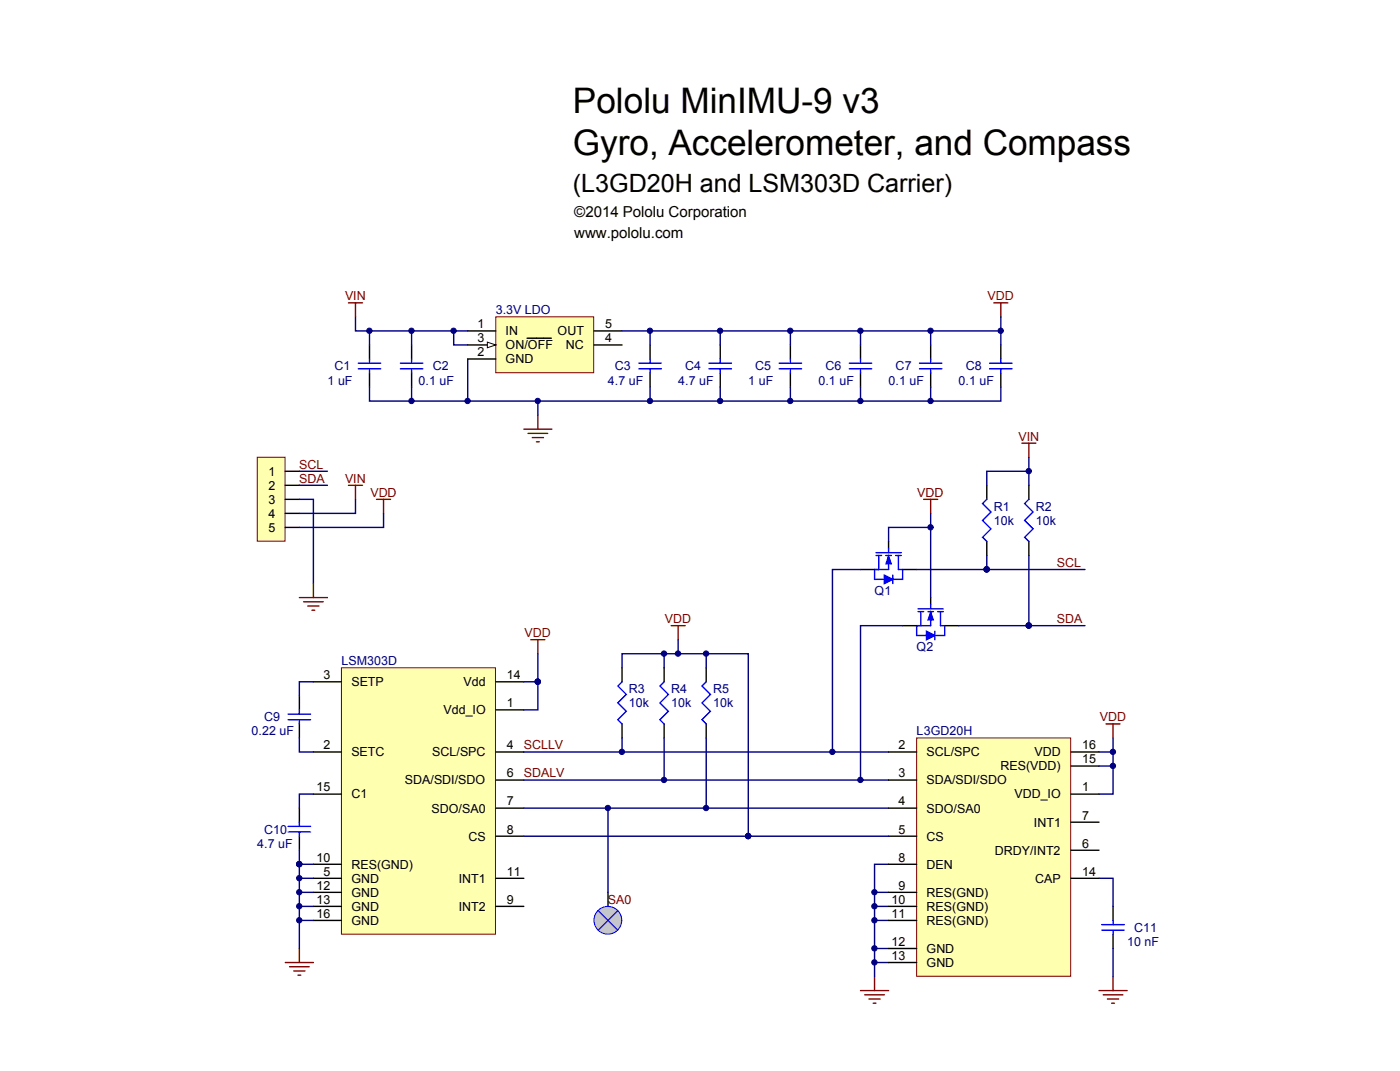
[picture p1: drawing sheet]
<svg xmlns="http://www.w3.org/2000/svg" width="271mm" height="207mm" viewBox="0 0 271 207" stroke-linecap="round" stroke-linejoin="round" font-family="sans-serif">
<path d="M95.9 61.3h19v10.8h-19z" fill="#ffffb0" stroke="#800000" stroke-width=".19"/>
<path d="M90.5 64h5.4M90.5 66.7h5.4" fill="none" stroke="#000" stroke-width=".27"/>
<path d="M94.3 66.2l1.6 .5-1.6 .5z" fill="#fff" stroke="#000" stroke-width=".19"/>
<g fill="none" stroke="#000" stroke-width=".27">
<path d="M71.5 66.7v2.7M71.5 72.1v2.7M79.7 66.7v2.7M79.7 72.1v2.7M90.5 69.4h5.4M102 65.4h4.7M114.9 64h5.5M114.9 66.7h5.5M125.8 66.7v2.7M125.8 72.1v2.7M139.4 66.7v2.7M139.4 72.1v2.7"/>
<path d="M166.5 66.7v2.7M166.5 72.1v2.7M191 93.8v2.7M199.1 93.8v2.7M166.5 110.1h2.7M172 104.7v1.3M174.7 110.1h2.7M180.1 115.5v1.4M191 104.7v2.7M199.1 104.7v2.7M128.5 129.1v2.7M128.5 140v2.7"/>
<path d="M136.7 129.1v2.7M136.7 140v2.7M174.7 121h2.7M182.8 121h2.7M215.4 175.3v2.7M215.4 180.7v2.7"/>
</g>
<g fill="none" stroke="#00f" stroke-width=".27">
<path d="M69.3 70.2h4.4M69.3 71.3h4.4M71.5 69.4v.8M71.5 71.3v.8M77.5 70.2h4.3M77.5 71.3h4.3M79.7 69.4v.8M79.7 71.3v.8M123.6 70.2h4.4M123.6 71.3h4.4M125.8 69.4v.8M125.8 71.3v.8"/>
<path d="M137.2 70.2h4.4M137.2 71.3h4.4M139.4 69.4v.8M139.4 71.3v.8M164.4 70.2h4.3M164.4 71.3h4.3M166.5 69.4v.8M166.5 71.3v.8M191 96.5l-.8 .9 1.6 1.6-1.6 1.6 1.6 1.6-1.6 1.7 .8 .8M199.1 96.5l-.8 .9 1.6 1.6-1.6 1.6 1.6 1.6-1.6 1.7 .8 .8M169.5 106.9h4.9M169.5 107.4h1.1"/>
<path d="M170.1 107.4v2.7M171.4 107.4h1.1M172 107.4v2.7h-2.8v1.9h1.9M172 106v.9M172.8 111.2v1.6M173.3 107.4h1.1M173.9 107.4v2.7h.8v1.9h-1.9M177.7 117.7h4.8M177.7 118.3h1M178.2 118.3v2.7M179.6 118.3h1M180.1 118.3v2.7h-2.7v1.9h1.9"/>
<path d="M180.1 116.9v.8M181.5 118.3h1M182 118.3v2.7h.8v1.9h-1.9M128.5 131.8l-.8 .8 1.6 1.7-1.6 1.6 1.6 1.6-1.6 1.7 .8 .8M136.7 131.8l-.8 .8 1.6 1.7-1.6 1.6 1.6 1.6-1.6 1.7 .8 .8M180.9 122.1v1.6M213.2 178.8h4.4M213.2 179.9h4.4M215.4 178v.8M215.4 179.9v.8"/>
</g>
<g fill="none" stroke="#800000" stroke-width=".27">
<path d="M67.4 58.6h2.8M68.8 58.6v2.7M192.3 58.6h2.7M193.7 58.6v2.7M101.4 83h5.4M102.2 83.8h3.8M103 84.6h2.2M103.8 85.4h.6M104.1 80.3v2.7M178.7 96.5h2.8M180.1 96.5v2.8M197.8 85.7h2.7"/>
<path d="M199.1 85.7v2.7M129.9 121h2.7M131.2 121v2.7M214 140h2.8M215.4 140v2.7M166.5 191.5h5.5M167.3 192.3h3.8M168.2 193.2h2.1M169 194h.5M169.2 188.8v2.7M212.7 191.5h5.4M213.5 192.3h3.8"/>
<path d="M214.3 193.2h2.2M215.1 194h.6M215.4 188.8v2.7"/>
</g>
<g fill="none" stroke="#000080" stroke-width=".27">
<path d="M68.8 61.3v2.7h21.7M71.5 64v2.7M79.7 64v2.7M79.7 74.8v2.8M87.8 64v2.7h2.7M90.5 69.4v8.2M104.1 77.6v2.7M125.8 64v2.7M125.8 74.8v2.8M139.4 64v2.7M139.4 74.8v2.8M166.5 64v2.7"/>
<path d="M180.1 99.3v16.2M199.1 91.1h-8.1v2.7M199.1 88.4v5.4M166.5 110.1h-5.4v35.3M177.4 110.1h13.6M180.1 102h-8.1v2.7M128.5 126.4v2.7M136.7 126.4v2.7M174.7 121h-8.2v29.8M199.1 121h10.9M215.4 142.7v10.8h-2.7M169.2 172.5h2.8"/>
<path d="M169.2 175.3h2.8M169.2 178h2.8M172 167.1h-2.8v21.7M212.7 169.8h2.7v5.5M169.2 186.1h2.8M169.2 183.4h2.8M215.4 183.4v5.4"/>
</g>
<g fill="#000080" stroke="#000080" stroke-width=".19">
<circle cx="87.8" cy="64" r=".52"/>
<circle cx="71.5" cy="64" r=".52"/>
<circle cx="79.6" cy="64" r=".52"/>
<circle cx="104.1" cy="77.5" r=".52"/>
<circle cx="79.6" cy="77.5" r=".52"/>
<circle cx="125.8" cy="77.5" r=".52"/>
<circle cx="139.4" cy="77.5" r=".52"/>
<circle cx="139.4" cy="64" r=".52"/>
<circle cx="166.5" cy="64" r=".52"/>
<circle cx="125.8" cy="64" r=".52"/>
<circle cx="90.5" cy="77.5" r=".52"/>
<circle cx="169.2" cy="186.1" r=".52"/>
<circle cx="169.2" cy="172.5" r=".52"/>
<circle cx="169.2" cy="175.2" r=".52"/>
<circle cx="169.2" cy="177.9" r=".52"/>
<circle cx="169.2" cy="183.4" r=".52"/>
<circle cx="128.5" cy="126.4" r=".52"/>
<circle cx="136.6" cy="126.4" r=".52"/>
<circle cx="180.1" cy="102" r=".52"/>
<circle cx="199.1" cy="120.9" r=".52"/>
<circle cx="161.1" cy="145.4" r=".52"/>
<circle cx="166.5" cy="150.8" r=".52"/>
<circle cx="190.9" cy="110.1" r=".52"/>
<circle cx="199.1" cy="91.1" r=".52"/>
</g>
<g fill="#00f" stroke="#00f" stroke-width=".19">
<path d="M172 107.4l.5 1.6h-1.1z"/>
<path d="M180.1 118.3l.5 1.6h-1z"/>
</g>
<g fill="#00f" stroke="#00f" stroke-width=".27">
<path d="M171.1 111.2l1.7 .8-1.7 .8z"/>
<path d="M179.3 122.1l1.6 .8-1.6 .8z"/>
</g>
<path d="M49.8 88.4h5.4v16.2h-5.4z" fill="#ffffb0" stroke="#800000" stroke-width=".19"/>
<path d="M153 66.7v2.7M153 72.1v2.7M55.2 91.1h2.7M55.2 93.8h2.7M55.2 99.3h2.7M55.2 96.5h2.7M55.2 102h2.7" fill="none" stroke="#000" stroke-width=".27"/>
<path d="M153 64v2.7M153 74.8v2.8M166.5 74.8v2.8M57.9 96.5h2.7v16.3M57.9 91.1h5.5M57.9 93.8h5.5M68.8 96.5v2.8h-10.9M74.2 99.3v2.7h-16.3M57.9 169.8h2.7M57.9 172.5h2.7M57.9 175.3h2.7M57.9 178h2.7" fill="none" stroke="#000080" stroke-width=".27"/>
<g fill="none" stroke="#800000" stroke-width=".27">
<path d="M67.4 93.8h2.8M68.8 93.8v2.7M72.9 96.5h2.7M74.2 96.5v2.8M57.9 115.5h5.5M58.7 116.4h3.8M59.6 117.2h2.1M60.4 118h.5M60.6 112.8v2.7M55.2 186.1h5.4M56 186.9h3.8M56.8 187.7h2.2"/>
<path d="M57.7 188.5h.5M57.9 183.4v2.7"/>
</g>
<path d="M150.8 70.2h4.3M150.8 71.3h4.3M153 69.4v.8M153 71.3v.8" fill="none" stroke="#00f" stroke-width=".27"/>
<g fill="#000080" stroke="#000080" stroke-width=".19">
<circle cx="152.9" cy="64" r=".52"/>
<circle cx="152.9" cy="77.5" r=".52"/>
<circle cx="166.5" cy="77.5" r=".52"/>
<circle cx="57.9" cy="169.8" r=".52"/>
<circle cx="57.9" cy="172.5" r=".52"/>
<circle cx="57.9" cy="175.2" r=".52"/>
<circle cx="57.9" cy="177.9" r=".52"/>
</g>
<path d="M66.1 129.1h29.8v51.5h-29.8z" fill="#ffffb0" stroke="#800000" stroke-width=".19"/>
<g fill="none" stroke="#000" stroke-width=".27">
<path d="M57.9 134.5v2.8M57.9 140v2.7M60.6 131.8h5.5M95.9 137.3h5.5M95.9 131.8h5.5M120.4 129.1v2.7M120.4 140v2.7M57.9 156.3v2.7M60.6 145.4h5.5M60.6 153.5h5.5M95.9 145.4h5.5M95.9 150.8h5.5"/>
<path d="M95.9 156.3h5.5M57.9 161.7v2.7M60.6 169.8h5.5M60.6 175.3h5.5M60.6 167.1h5.5M60.6 172.5h5.5M60.6 178h5.5M95.9 169.8h5.5M95.9 161.7h5.5M95.9 175.3h5.5"/>
</g>
<path d="M55.8 138.1h4.3M55.8 139.2h4.3M57.9 137.3v.8M57.9 139.2v.8M120.4 131.8l-.8 .8 1.6 1.7-1.6 1.6 1.6 1.6-1.6 1.7 .8 .8M55.8 159.8h4.3M57.9 159v.8M55.8 160.9h4.3M57.9 160.9v.8" fill="none" stroke="#00f" stroke-width=".27"/>
<path d="M60.6 131.8h-2.7v2.7M104.1 131.8v5.5h-2.7M131.2 123.7v2.7M57.9 142.7v2.7h2.7M60.6 153.5h-2.7v2.8M101.4 156.3h70.6M101.4 145.4h70.6M101.4 150.8h70.6M128.5 142.7v8.1M136.7 142.7v13.6M57.9 164.4v2.7" fill="none" stroke="#000080" stroke-width=".27"/>
<g fill="#000080" stroke="#000080" stroke-width=".19">
<circle cx="57.9" cy="167.1" r=".52"/>
<circle cx="128.5" cy="150.8" r=".52"/>
<circle cx="136.6" cy="156.2" r=".52"/>
<circle cx="131.2" cy="126.4" r=".52"/>
<circle cx="104.1" cy="131.8" r=".52"/>
</g>
<path d="M102.7 123.7h2.7M104.1 123.7v2.7" fill="none" stroke="#800000" stroke-width=".27"/>
<path d="M177.4 142.7h29.8v46.1h-29.8z" fill="#ffffb0" stroke="#800000" stroke-width=".19"/>
<g fill="none" stroke="#000" stroke-width=".27">
<path d="M180.1 66.7v2.7M180.1 72.1v2.7M193.7 66.7v2.7M193.7 72.1v2.7M172 145.4h5.4M172 150.8h5.4M172 156.3h5.4M207.3 153.5h5.4M207.3 145.4h5.4M207.3 159h5.4M207.3 148.1h5.4M117.7 172.5v2.8"/>
<path d="M172 161.7h5.4M172 167.1h5.4M172 172.5h5.4M172 175.3h5.4M172 178h5.4M207.3 164.4h5.4M207.3 169.8h5.4M172 183.4h5.4M172 186.1h5.4"/>
</g>
<path d="M71.5 74.8v2.8h122.2v-2.8M120.4 64h73.3M180.1 64v2.7M180.1 74.8v2.8M193.7 61.3v5.4M120.4 142.7v2.7M212.7 148.1h2.7M212.7 145.4h2.7M144.8 161.7h27.2" fill="none" stroke="#000080" stroke-width=".27"/>
<g fill="#000080" stroke="#000080" stroke-width=".19">
<circle cx="215.4" cy="148.1" r=".52"/>
<circle cx="215.4" cy="145.4" r=".52"/>
<circle cx="120.4" cy="145.4" r=".52"/>
<circle cx="144.8" cy="161.7" r=".52"/>
<circle cx="180.1" cy="77.5" r=".52"/>
<circle cx="180.1" cy="64" r=".52"/>
<circle cx="193.7" cy="64" r=".52"/>
</g>
<path d="M177.9 70.2h4.4M177.9 71.3h4.4M180.1 69.4v.8M180.1 71.3v.8M191.5 70.2h4.4M191.5 71.3h4.4M193.7 69.4v.8M193.7 71.3v.8" fill="none" stroke="#00f" stroke-width=".27"/>
<circle cx="117.6" cy="177.9" r="2.69" fill="#c0c0c0" stroke="#00f" stroke-width=".19"/>
<path d="M115.8 176.1l3.8 3.8M119.6 176.1l-3.8 3.8" fill="none" stroke="#00f" stroke-width=".19"/>
<path d="M191 107.4v2.7h19M199.1 107.4v13.6h-13.6M104.1 126.4v5.4h-2.7M120.4 129.1v-2.7h24.4v35.3h-43.4M117.7 156.3v16.2M60.6 167.1h-2.7v16.3" fill="none" stroke="#000080" stroke-width=".27"/>
<g fill="#000080" stroke="#000080" stroke-width=".19">
<circle cx="117.6" cy="156.2" r=".52"/>
<circle cx="199.1" cy="120.9" r=".52"/>
<circle cx="190.9" cy="110.1" r=".52"/>
<circle cx="57.9" cy="167.1" r=".52"/>
<circle cx="144.8" cy="161.7" r=".52"/>
<circle cx="104.1" cy="131.8" r=".52"/>
</g>
<g font-size="6.8">
<text x="110.9" y="21.8">Pololu MinIMU-9 v3</text>
<text x="110.9" y="30">Gyro, Accelerometer, and Compass</text>
</g>
<text font-size="4.9" x="110.9" y="37.2">(L3GD20H and LSM303D Carrier)</text>
<g font-size="2.9">
<text x="111.1" y="41.9">©2014 Pololu Corporation</text>
<text x="111.1" y="46">www.pololu.com</text>
</g>
<g font-size="2.4" fill="#800000">
<text x="66.8" y="58.1">VIN</text>
<text x="191.1" y="58.1">VDD</text>
<text x="197.1" y="85.2">VIN</text>
<text x="57.9" y="90.6">SCL</text>
<text x="57.9" y="93.3">SDA</text>
<text x="66.8" y="93.3">VIN</text>
<text x="71.7" y="96.1">VDD</text>
<text x="177.5" y="96.1">VDD</text>
<text x="204.5" y="109.6">SCL</text>
<text x="101.5" y="123.2">VDD</text>
<text x="128.7" y="120.5">VDD</text>
<text x="204.5" y="120.5">SDA</text>
<text x="212.8" y="139.5">VDD</text>
<text x="101.4" y="144.9">SCLLV</text>
<text x="101.4" y="150.3">SDALV</text>
<text x="117.7" y="174.7">SA0</text>
</g>
<g font-size="2.4">
<text x="92.4" y="63.5">1</text>
<text x="97.8" y="64.8">IN</text>
<text x="107.9" y="64.8">OUT</text>
<text x="117.1" y="63.5">5</text>
<text x="92.4" y="66.2">3</text>
<text x="92.4" y="68.9">2</text>
<text x="97.8" y="67.5">ON/OFF</text>
<text x="97.8" y="70.2">GND</text>
<text x="109.5" y="67.5">NC</text>
<text x="117.1" y="66.2">4</text>
<text x="51.9" y="91.9">1</text>
<text x="51.9" y="94.7">2</text>
<text x="51.9" y="100.1">4</text>
<text x="51.9" y="97.4">3</text>
<text x="51.9" y="102.8">5</text>
<text x="62.6" y="131.3">3</text>
<text x="98.1" y="131.3">14</text>
<text x="68" y="132.7">SETP</text>
<text x="89.7" y="132.7">Vdd</text>
<text x="98.1" y="136.8">1</text>
<text x="85.8" y="138.1">Vdd_IO</text>
<text x="62.6" y="144.9">2</text>
<text x="68" y="146.2">SETC</text>
<text x="83.7" y="146.2">SCL/SPC</text>
<text x="98.1" y="144.9">4</text>
<text x="173.9" y="144.9">2</text>
<text x="179.3" y="146.2">SCL/SPC</text>
<text x="193.6" y="148.9">RES(VDD)</text>
<text x="200.2" y="146.2">VDD</text>
<text x="209.4" y="147.6">15</text>
<text x="209.4" y="144.9">16</text>
<text x="61.2" y="153">15</text>
<text x="68" y="154.4">C1</text>
<text x="78.4" y="151.7">SDA/SDI/SDO</text>
<text x="98.1" y="150.3">6</text>
<text x="98.1" y="155.7">7</text>
<text x="173.9" y="150.3">3</text>
<text x="173.9" y="155.7">4</text>
<text x="179.3" y="151.7">SDA/SDI/SDO</text>
<text x="196.3" y="154.4">VDD_IO</text>
<text x="209.4" y="153">1</text>
<text x="83.5" y="157.1">SDO/SA0</text>
<text x="98.1" y="161.2">8</text>
<text x="173.9" y="161.2">5</text>
<text x="179.3" y="157.1">SDO/SA0</text>
<text x="200.1" y="159.8">INT1</text>
<text x="209.4" y="158.5">7</text>
<text x="61.2" y="166.6">10</text>
<text x="68" y="167.9">RES(GND)</text>
<text x="90.7" y="162.5">CS</text>
<text x="173.9" y="166.6">8</text>
<text x="179.3" y="162.5">CS</text>
<text x="179.3" y="167.9">DEN</text>
<text x="192.5" y="165.2">DRDY/INT2</text>
<text x="209.4" y="163.9">6</text>
<text x="61.2" y="172">12</text>
<text x="62.6" y="169.3">5</text>
<text x="68" y="170.7">GND</text>
<text x="68" y="173.4">GND</text>
<text x="88.8" y="170.7">INT1</text>
<text x="98.1" y="169.3">11</text>
<text x="173.9" y="172">9</text>
<text x="179.3" y="173.4">RES(GND)</text>
<text x="200.3" y="170.7">CAP</text>
<text x="209.4" y="169.3">14</text>
<text x="61.2" y="174.7">13</text>
<text x="61.2" y="177.5">16</text>
<text x="68" y="176.1">GND</text>
<text x="68" y="178.8">GND</text>
<text x="88.8" y="176.1">INT2</text>
<text x="98.1" y="174.7">9</text>
<text x="172.5" y="174.7">10</text>
<text x="172.5" y="177.5">11</text>
<text x="179.3" y="176.1">RES(GND)</text>
<text x="179.3" y="178.8">RES(GND)</text>
<text x="172.5" y="182.9">12</text>
<text x="172.5" y="185.6">13</text>
<text x="179.3" y="184.2">GND</text>
<text x="179.3" y="187">GND</text>
</g>
<g font-size="2.4" fill="#000080">
<text x="95.9" y="60.8">3.3V LDO</text>
<text x="64.7" y="71.6">C1</text>
<text x="83.7" y="71.6">C2</text>
<text x="119" y="71.6">C3</text>
<text x="132.6" y="71.6">C4</text>
<text x="146.2" y="71.6">C5</text>
<text x="159.7" y="71.6">C6</text>
<text x="173.3" y="71.6">C7</text>
<text x="186.9" y="71.6">C8</text>
<text x="63.4" y="74.3">1 uF</text>
<text x="81" y="74.3">0.1 uF</text>
<text x="117.7" y="74.3">4.7 uF</text>
<text x="131.2" y="74.3">4.7 uF</text>
<text x="144.8" y="74.3">1 uF</text>
<text x="158.4" y="74.3">0.1 uF</text>
<text x="172" y="74.3">0.1 uF</text>
<text x="185.5" y="74.3">0.1 uF</text>
<text x="192.3" y="101.5">10k</text>
<text x="192.3" y="98.8">R1</text>
<text x="200.5" y="101.5">10k</text>
<text x="200.5" y="98.8">R2</text>
<text x="169.3" y="115">Q1</text>
<text x="177.4" y="125.9">Q2</text>
<text x="66.1" y="128.6">LSM303D</text>
<text x="121.7" y="136.8">10k</text>
<text x="121.7" y="134">R3</text>
<text x="129.9" y="136.8">10k</text>
<text x="129.9" y="134">R4</text>
<text x="138" y="136.8">10k</text>
<text x="138" y="134">R5</text>
<text x="48.7" y="142.2">0.22 uF</text>
<text x="51.1" y="139.5">C9</text>
<text x="177.4" y="142.2">L3GD20H</text>
<text x="51.1" y="161.2">C10</text>
<text x="49.8" y="163.9">4.7 uF</text>
<text x="218.1" y="182.9">10 nF</text>
<text x="219.5" y="180.2">C11</text>
</g>
</svg>
